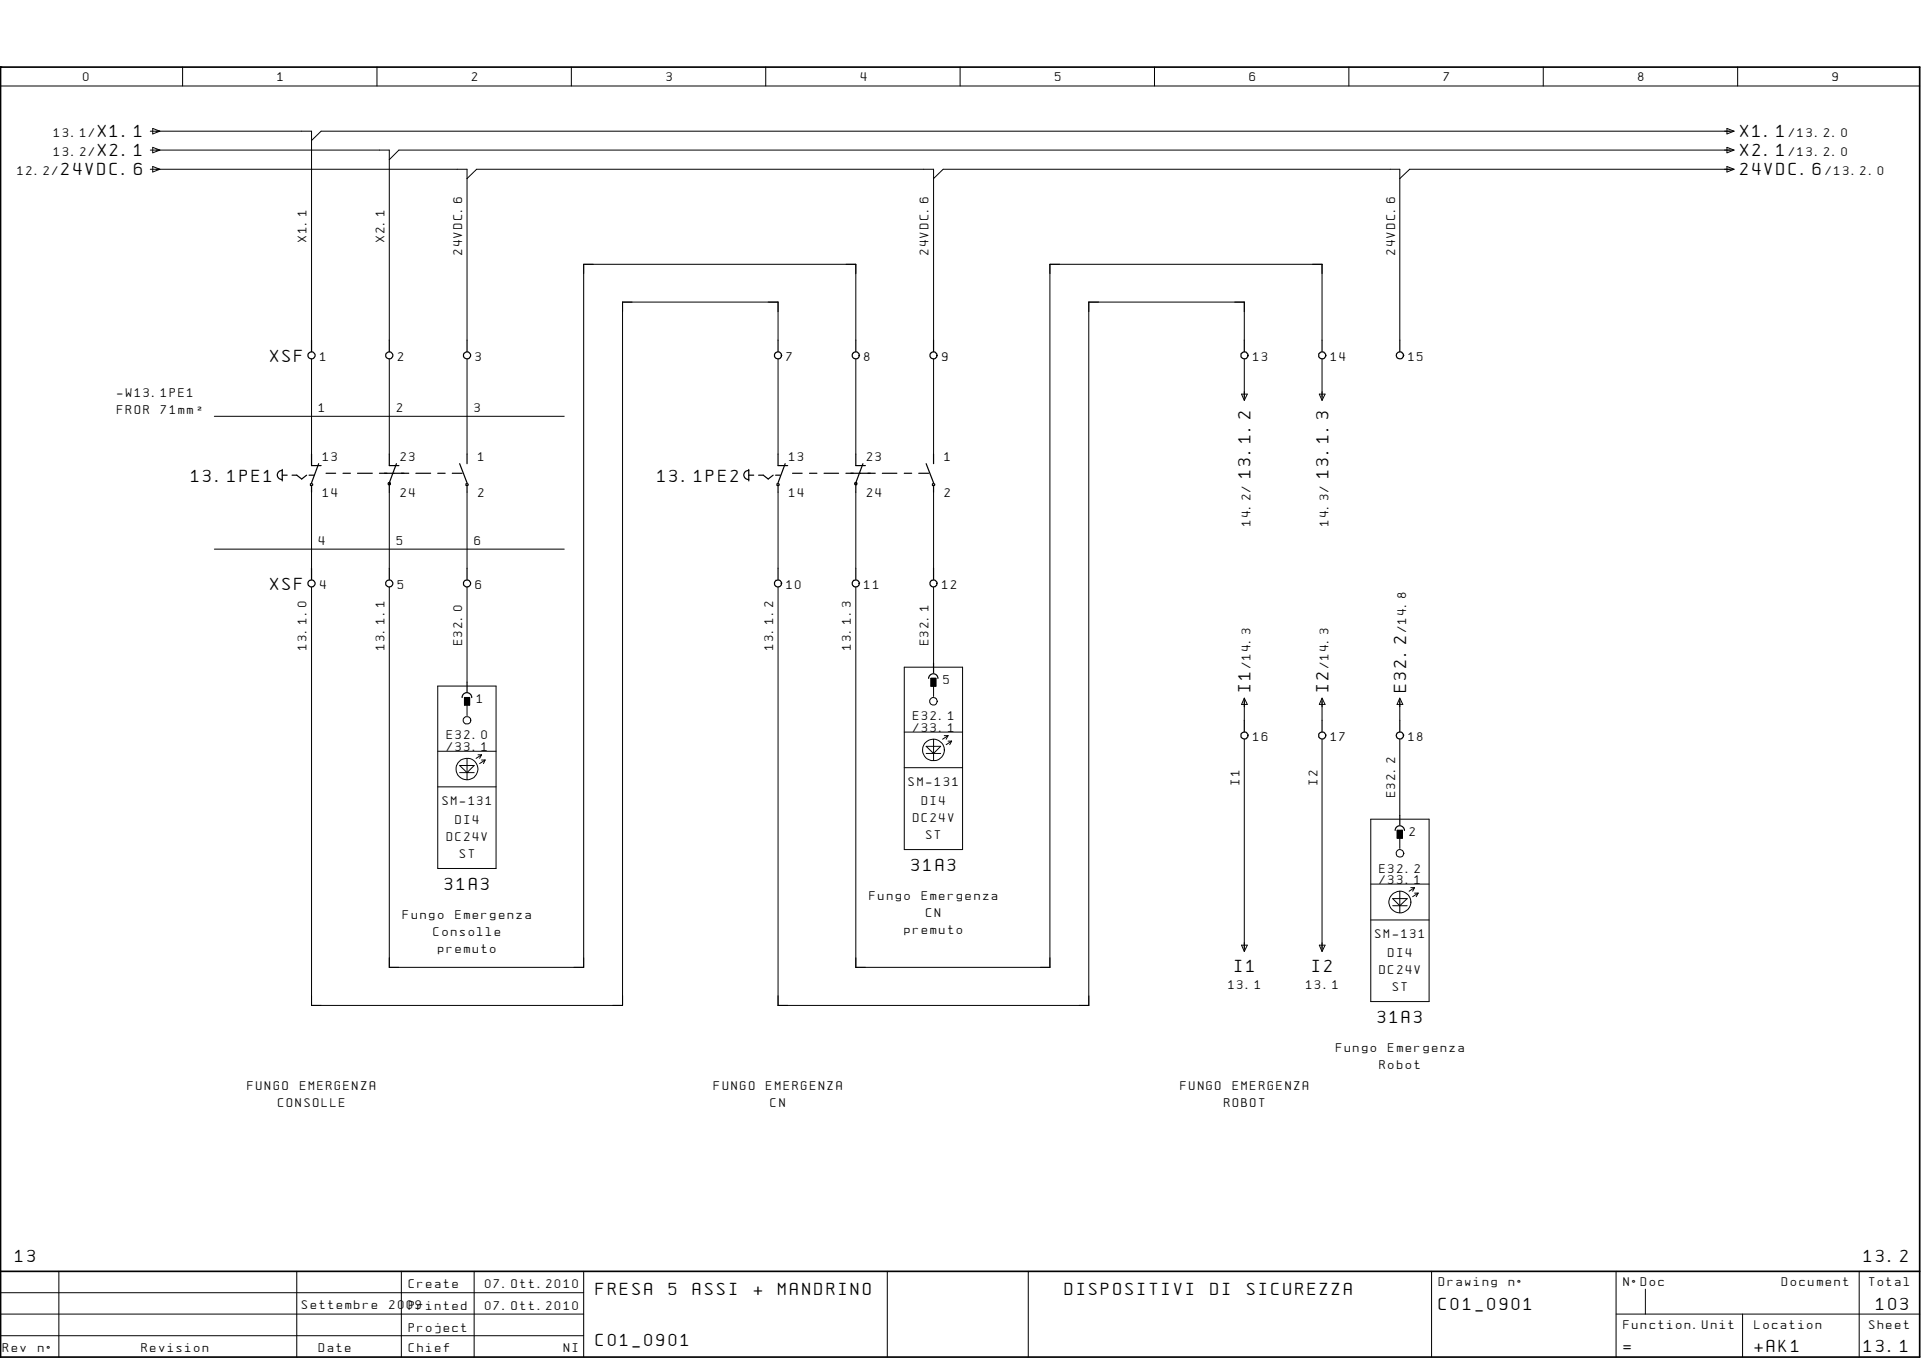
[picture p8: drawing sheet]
<svg xmlns="http://www.w3.org/2000/svg" width="297mm" height="210mm" viewBox="0 0 297 210" stroke-linecap="round" stroke-linejoin="round" font-family="sans-serif">
<path d="M.1 10.4h.1M.1 10.4h296.7v199.4h-296.7zM.1 196.5h296.7" fill="none" stroke="#000" stroke-width=".26"/>
<g fill="none" stroke="#000" stroke-width=".15">
<path d="M.1 13.3h296.7M23.6 19.9l1.1 .4-1.1 .4zM28.2 10.4v2.9M58.3 10.4v2.9M88.3 10.4v2.9M118.4 10.4v2.9M148.5 10.4v2.9M178.5 10.4v2.9M208.6 10.4v2.9M238.6 10.4v2.9M267 19.9l1.1 .4-1.1 .4zM268.7 10.4v2.9"/>
<path d="M23.2 20.3h25v32.3M23.2 23.2h37v29.4M23.2 26.2h49v26.4M23.6 22.8l1.1 .4-1.1 .4zM23.6 25.7l1.1 .5-1.1 .4zM72.2 27.6l1.5-1.4h70.7v26.4M144.4 27.6l1.4-1.4h70.6v26.4M267 22.8l1.1 .4-1.1 .4zM267 25.7l1.1 .5-1.1 .4zM268.1 20.3h-218.4l-1.5 1.4M268.1 23.2h-206.4l-1.5 1.5M268.1 26.2h-50.1l-1.6 1.4"/>
<path d="M48.2 55.5v14.7M60.2 55.5v14.7M72.2 55.5v14.7M120.3 52.6v-5.9h-24v108.7h-48.1v-64.6M120.3 55.5v14.7M132.3 52.6v-11.7h-42v108.6h-30.1v-58.7M132.3 55.5v14.7M144.4 55.5v14.7M192.4 52.6v-5.9h-24v108.7h-48.1v-64.6M192.4 55.5v6.3M204.4 52.6v-11.7h-42.1v108.6h-30v-58.7M204.4 55.5v6.3"/>
<path d="M33.1 64.3h54.1M48.2 76.1v11.7M60.2 76.1v11.7M72.2 76.1v11.7M120.3 76.1v11.7M132.3 76.1v11.7M144.4 76.1v11.7M192 60.9h.9l-.5 1zM204 60.9h.9l-.5 1zM33.1 84.9h54.1M72.2 90.8v14.7M144.4 90.8v11.7"/>
<path d="M67.7 106h9v28.2h-9zM67.7 116.1h9M71.1 118.3h2.2l-1.1 1.1zM71.1 119.4h2.2M72.2 108.4h.1M72.2 108.4v2.2M72.2 117.2v3.3M73.9 116.7h.6M74.5 116.7l-.9 .5M74.5 116.7l-.3 .5M74.5 117.5h.5M75 117.5l-.8 .5"/>
<path d="M75 117.5l-.2 .5M139.8 103.1h9v28.2h-9zM139.8 113.2h9M139.8 118.7h9M143.2 115.4h2.3l-1.1 1.1zM143.2 116.5h2.3M144.4 105.5h.1M144.4 105.5v2.2M144.4 114.3v3.3M146 113.7h.6M146.6 113.7l-.8 .6M146.6 113.7l-.3 .6"/>
<path d="M146.6 114.6h.5M147.1 114.6l-.8 .5M147.1 114.6l-.2 .5M192.4 108v3.3M192.4 114.3v32.7M192.4 107.9l.5 1h-.9zM204.4 108v3.3M204.4 114.3v32.7M204.4 107.9l.5 1h-.9zM216.4 108v3.3M216.4 114.3v11.7M216.4 107.9l.5 1h-.9z"/>
<path d="M67.7 121.6h9M212 126.6h9v28.2h-9zM212 136.7h9M215.3 138.2a1.69 1.69 0 0 1 2.1-.2 1.69 1.69 0 0 1 .7 2 1.68 1.68 0 0 1-2.5 .8 1.68 1.68 0 0 1-.3-2.6zM215.3 138.9h2.3l-1.2 1.1zM215.3 140h2.3M216.4 128.9h.1M216.4 128.9v2.2M216.4 137.8v3.3M218.1 137.2h.6M218.7 137.2l-.8 .6M218.7 137.2l-.3 .6"/>
<path d="M218.7 138h.6M219.3 138l-.9 .6M219.3 138l-.3 .6M192 146.1h.9l-.5 1zM204 146.1h.9l-.5 1zM212 142.2h9M.1 196.9v12.9M.1 199.8h90.2M9.1 196.5v13.3M45.9 196.5v13.3M62.1 196.5v13.3M73.3 196.5v13.3"/>
<path d="M90.3 196.5v13.3M137.2 196.5v13.3M159 196.5v13.3M221.4 196.5v13.3M249.9 196.5v13.3M254.4 199.3v3.8M287.5 196.5v13.3M.1 203.1h90.2M.1 206.5h90.2M249.9 203.1h46.9M269.4 203.1v6.7"/>
<circle cx="72.2" cy="118.9" r="1.69"/>
<circle cx="72.2" cy="111.3" r=".58"/>
<circle cx="144.4" cy="108.4" r=".59"/>
<circle cx="144.4" cy="115.9" r="1.69"/>
<circle cx="216.5" cy="131.9" r=".59"/>
</g>
<g fill="none" stroke="#000" stroke-width=".19">
<path d="M48.2 52.6v1.8M60.2 52.6v1.8M72.2 52.6v1.8M120.3 52.6v1.8M132.3 52.6v1.8M144.4 52.6v1.8M192 54.6a.53 .53 0 0 1 .6-.2 .53 .53 0 0 1 .4 .5 .58 .58 0 0 1-.5 .6 .58 .58 0 0 1-.6-.3zM192.4 52.6v1.8M204.1 54.5a.56 .56 0 0 1 .7 0 .56 .56 0 0 1 .2 .6 .58 .58 0 0 1-.5 .4 .58 .58 0 0 1-.6-.3v-.5zM204.4 52.6v1.8M216.4 52.6v1.8M43.6 72.7a.7 .7 0 0 0-.7 .7 .7 .7 0 0 0 .7 .7"/>
<path d="M43.6 73.4h.8M43.6 72.6v1.7M45.2 73.4h.7l.7 .6 .8-.6M47.8 73.4h.8M48 74.8h.3v.2l-.3 .1zM48.2 70.2v1.8h1.5M48.2 75.2v.9M49.3 71.7l-1.1 2.9M50.4 73.2h1.5M53 73.2h1.2M55.3 73.2h2.3M58.7 73.2h4.5"/>
<path d="M60.2 70.2v1.8h1.5M60.2 74.9v1.2M61.3 71.7l-1.1 2.9M64.3 73.2h2.3M67.7 73.2h1.1M69.9 73.2h1.6M71.1 71.7l1.1 2.9M72 74.8h.3l.1 .2-.3 .1zM72.2 70.2v1.5M72.2 75.2v.9M115.8 72.7a.7 .7 0 0 0-.8 .7 .7 .7 0 0 0 .8 .7M115.8 73.4h.7"/>
<path d="M115.8 72.6v1.7M117.3 73.4h.7l.8 .6 .7-.6M119.9 73.4h.7M120.2 74.8h.2l.1 .2-.3 .1zM120.3 70.2v1.8h1.5M120.3 75.2v.9M121.4 71.7l-1.1 2.9M122.6 73.2h1.4M125.2 73.2h1.1M127.4 73.2h2.3M130.8 73.2h4.5M132.3 70.2v1.8h1.5"/>
<path d="M132.3 74.9v1.2M133.4 71.7l-1.1 2.9M136.4 73.2h2.3M139.8 73.2h1.2M142.1 73.2h1.5M143.2 71.7l1.2 2.9M144.2 74.8h.2l.1 .2-.3 .1zM144.4 70.2v1.5M144.4 75.2v.9M48.2 87.8v1.8M60.2 87.8v1.8M72.2 87.8v1.8"/>
<path d="M120.3 87.8v1.8M132.3 87.8v1.8M144.4 87.8v1.8M71.5 107.8a.74 .74 0 0 1 .7-.7 .74 .74 0 0 1 .7 .7M71.8 107.8h.8v1.2h-.8zM72.2 105.5v1.4M143.6 104.9a.72 .72 0 0 1 .7-.8 .72 .72 0 0 1 .7 .8M144 104.9h.7v1.1h-.7zM144.4 102.5v1.5M192.1 113.3a.55 .55 0 0 1 .8 .1 .55 .55 0 0 1-.2 .8 .55 .55 0 0 1-.8-.3v-.4zM192.4 111.3v1.8M204.1 113.2a.55 .55 0 0 1 .8 .2 .55 .55 0 0 1-.2 .8 .55 .55 0 0 1-.8-.3v-.4z"/>
<path d="M204.4 111.3v1.8M216.4 111.3v1.8M215.7 128.4a.72 .72 0 0 1 .7-.8 .72 .72 0 0 1 .8 .8M216.1 128.4h.7v1.1h-.7zM216.4 126v1.5"/>
<circle cx="48.2" cy="54.9" r=".54"/>
<circle cx="60.2" cy="54.9" r=".54"/>
<circle cx="72.2" cy="54.9" r=".54"/>
<circle cx="120.3" cy="54.9" r=".55"/>
<circle cx="132.3" cy="54.9" r=".55"/>
<circle cx="144.4" cy="54.9" r=".55"/>
<circle cx="216.5" cy="54.9" r=".55"/>
<circle cx="60.2" cy="74.8" r=".18"/>
<circle cx="132.3" cy="74.8" r=".18"/>
<circle cx="48.2" cy="90.2" r=".55"/>
<circle cx="60.2" cy="90.2" r=".55"/>
<circle cx="72.2" cy="90.2" r=".55"/>
<circle cx="120.3" cy="90.2" r=".56"/>
<circle cx="132.3" cy="90.2" r=".56"/>
<circle cx="144.3" cy="90.2" r=".56"/>
<circle cx="216.5" cy="113.7" r=".56"/>
</g>
<path d="M71.8 107.8h.8v1.2h-.8zM144 104.9h.7v1.1h-.7zM216.1 128.4h.7v1.1h-.7z" fill="#000"/>
<g font-size="2.2">
<text x="15.1" y="21.2">X1.1</text>
<text x="269.1" y="21.2">X1.1</text>
<text x="9.4" y="27.1">24VDC.6</text>
<text x="15.1" y="24.1">X2.1</text>
<text x="269.1" y="24.1">X2.1</text>
<text x="269.1" y="27.1">24VDC.6</text>
<text x="41.8" y="56">XSF</text>
<text x="29.5" y="74.5">13.1PE1</text>
<text x="101.7" y="74.5">13.1PE2</text>
<text x="193.4" y="73.9" transform="rotate(-90 193.4 73.9)">13.1.2</text>
<text x="205.4" y="73.9" transform="rotate(-90 205.4 73.9)">13.1.3</text>
<text x="41.8" y="91.3">XSF</text>
<text x="193.4" y="106.9" transform="rotate(-90 193.4 106.9)">I1</text>
<text x="205.4" y="106.9" transform="rotate(-90 205.4 106.9)">I2</text>
<text x="217.4" y="106.9" transform="rotate(-90 217.4 106.9)">E32.2</text>
<text x="68.8" y="137.6">31A3</text>
<text x="140.9" y="134.6">31A3</text>
<text x="190.9" y="150.3">I1</text>
<text x="202.9" y="150.3">I2</text>
<text x="213.1" y="158.2">31A3</text>
<text x="2.4" y="195.1">13</text>
<text x="288.2" y="195.1">13.2</text>
<text x="92.2" y="200.2">FRESA</text>
<text x="103.4" y="200.2">5</text>
<text x="107.1" y="200.2">ASSI</text>
<text x="116.5" y="200.2">+</text>
<text x="120.3" y="200.2">MANDRINO</text>
<text x="164.6" y="200.2">DISPOSITIVI</text>
<text x="187.2" y="200.2">DI</text>
<text x="192.8" y="200.2">SICUREZZA</text>
<text x="222.5" y="202.4">C01_0901</text>
<text x="290.1" y="202.4">103</text>
<text x="92.2" y="208">C01_0901</text>
<text x="251" y="209">=</text>
<text x="271.3" y="209">+AK1</text>
<text x="288.2" y="209">13.1</text>
</g>
<g font-size="1.5">
<text x="12.9" y="12.6">0</text>
<text x="42.9" y="12.6">1</text>
<text x="73" y="12.6">2</text>
<text x="103" y="12.6">3</text>
<text x="133.1" y="12.6">4</text>
<text x="163.1" y="12.6">5</text>
<text x="193.2" y="12.6">6</text>
<text x="223.3" y="12.6">7</text>
<text x="253.3" y="12.6">8</text>
<text x="283.3" y="12.6">9</text>
<text x="8.3" y="21.2">13.1/</text>
<text x="276.6" y="21.2">/13.2.0</text>
<text x="2.7" y="27.1">12.2/</text>
<text x="8.3" y="24.1">13.2/</text>
<text x="276.6" y="24.1">/13.2.0</text>
<text x="282.3" y="27.1">/13.2.0</text>
<text x="47.4" y="37.4" transform="rotate(-90 47.4 37.4)">X1.1</text>
<text x="59.4" y="37.4" transform="rotate(-90 59.4 37.4)">X2.1</text>
<text x="71.5" y="39.4" transform="rotate(-90 71.5 39.4)">24VDC.6</text>
<text x="143.6" y="39.4" transform="rotate(-90 143.6 39.4)">24VDC.6</text>
<text x="215.7" y="39.4" transform="rotate(-90 215.7 39.4)">24VDC.6</text>
<text x="49.5" y="55.8">1</text>
<text x="61.5" y="55.8">2</text>
<text x="73.5" y="55.8">3</text>
<text x="121.6" y="55.8">7</text>
<text x="133.6" y="55.8">8</text>
<text x="145.7" y="55.8">9</text>
<text x="193.8" y="55.8">13</text>
<text x="205.8" y="55.8">14</text>
<text x="217.8" y="55.8">15</text>
<text x="18.1" y="61.4">-W13.1PE1</text>
<text x="18.1" y="64.1">FROR</text>
<text x="24.9" y="64.1">71mmý</text>
<text x="49.3" y="63.6">1</text>
<text x="61.3" y="63.6">2</text>
<text x="73.4" y="63.6">3</text>
<text x="49.9" y="71.3">13</text>
<text x="61.9" y="71.3">23</text>
<text x="74" y="71.3">1</text>
<text x="122" y="71.3">13</text>
<text x="134" y="71.3">23</text>
<text x="146" y="71.3">1</text>
<text x="49.9" y="76.8">14</text>
<text x="61.9" y="76.8">24</text>
<text x="74" y="76.8">2</text>
<text x="122" y="76.8">14</text>
<text x="134" y="76.8">24</text>
<text x="146" y="76.8">2</text>
<text x="193.4" y="81.3" transform="rotate(-90 193.4 81.3)">14.2/</text>
<text x="205.4" y="81.3" transform="rotate(-90 205.4 81.3)">14.3/</text>
<text x="49.3" y="84.2">4</text>
<text x="61.3" y="84.2">5</text>
<text x="73.4" y="84.2">6</text>
<text x="49.5" y="91">4</text>
<text x="61.5" y="91">5</text>
<text x="73.5" y="91">6</text>
<text x="121.6" y="91">10</text>
<text x="133.6" y="91">11</text>
<text x="145.7" y="91">12</text>
<text x="47.4" y="100.4" transform="rotate(-90 47.4 100.4)">13.1.0</text>
<text x="59.4" y="100.4" transform="rotate(-90 59.4 100.4)">13.1.1</text>
<text x="71.5" y="99.7" transform="rotate(-90 71.5 99.7)">E32.0</text>
<text x="119.5" y="100.4" transform="rotate(-90 119.5 100.4)">13.1.2</text>
<text x="131.6" y="100.4" transform="rotate(-90 131.6 100.4)">13.1.3</text>
<text x="143.6" y="99.7" transform="rotate(-90 143.6 99.7)">E32.1</text>
<text x="217.4" y="97.7" transform="rotate(-90 217.4 97.7)">/14.8</text>
<text x="145.9" y="105.7">5</text>
<text x="193.4" y="103.3" transform="rotate(-90 193.4 103.3)">/14.3</text>
<text x="205.4" y="103.3" transform="rotate(-90 205.4 103.3)">/14.3</text>
<text x="73.7" y="108.6">1</text>
<text x="141.2" y="111.3">E32.1</text>
<text x="141.2" y="113.2">/33.1</text>
<text x="69.1" y="114.3">E32.0</text>
<text x="69.1" y="116.1">/33.1</text>
<text x="193.8" y="114.5">16</text>
<text x="205.8" y="114.5">17</text>
<text x="217.8" y="114.5">18</text>
<text x="68.4" y="124.4">SM-131</text>
<text x="140.5" y="121.5">SM-131</text>
<text x="142.5" y="124.4">DI4</text>
<text x="191.7" y="121.3" transform="rotate(-90 191.7 121.3)">I1</text>
<text x="203.7" y="121.3" transform="rotate(-90 203.7 121.3)">I2</text>
<text x="215.7" y="123.2" transform="rotate(-90 215.7 123.2)">E32.2</text>
<text x="69.1" y="130">DC24V</text>
<text x="70.4" y="127.4">DI4</text>
<text x="141.2" y="127.1">DC24V</text>
<text x="143.2" y="129.7">ST</text>
<text x="218" y="129.2">2</text>
<text x="71.1" y="132.7">ST</text>
<text x="213.3" y="134.9">E32.2</text>
<text x="213.3" y="136.7">/33.1</text>
<text x="62.3" y="142.1">Fungo</text>
<text x="70.4" y="142.1">Emergenza</text>
<text x="134.4" y="139.1">Fungo</text>
<text x="142.5" y="139.1">Emergenza</text>
<text x="143.2" y="141.8">CN</text>
<text x="67.1" y="144.7">Consolle</text>
<text x="67.7" y="147.4">premuto</text>
<text x="139.9" y="144.4">premuto</text>
<text x="212.6" y="145">SM-131</text>
<text x="214.7" y="147.9">DI4</text>
<text x="189.9" y="152.9">13.1</text>
<text x="202" y="152.9">13.1</text>
<text x="213.3" y="150.6">DC24V</text>
<text x="215.3" y="153.2">ST</text>
<text x="206.6" y="162.6">Fungo</text>
<text x="213.3" y="165.3">Robot</text>
<text x="214.7" y="162.6">Emergenza</text>
<text x="38.3" y="168.5">FUNGO</text>
<text x="43" y="171.2">CONSOLLE</text>
<text x="46.4" y="168.5">EMERGENZA</text>
<text x="110.4" y="168.5">FUNGO</text>
<text x="118.5" y="168.5">EMERGENZA</text>
<text x="119.2" y="171.2">CN</text>
<text x="182.5" y="168.5">FUNGO</text>
<text x="189.3" y="171.2">ROBOT</text>
<text x="190.6" y="168.5">EMERGENZA</text>
<text x="46.7" y="202.4">Settembre</text>
<text x="60.2" y="202.4">2009</text>
<text x="63.2" y="199.1">Create</text>
<text x="63.2" y="202.4">Printed</text>
<text x="75" y="199.1">07.Ott.2010</text>
<text x="75" y="202.4">07.Ott.2010</text>
<text x="222.5" y="198.8">Drawing</text>
<text x="233.3" y="198.8">nø</text>
<text x="251" y="198.8">NøDoc</text>
<text x="275.5" y="198.8">Document</text>
<text x="289" y="198.8">Total</text>
<text x=".5" y="209">Rev</text>
<text x="5.9" y="209">nø</text>
<text x="21.9" y="209">Revision</text>
<text x="49.3" y="209">Date</text>
<text x="63.2" y="205.8">Project</text>
<text x="63.2" y="209">Chief</text>
<text x="87.2" y="209">NI</text>
<text x="251" y="205.4">Function.Unit</text>
<text x="271.3" y="205.4">Location</text>
<text x="289" y="205.4">Sheet</text>
</g>
</svg>
